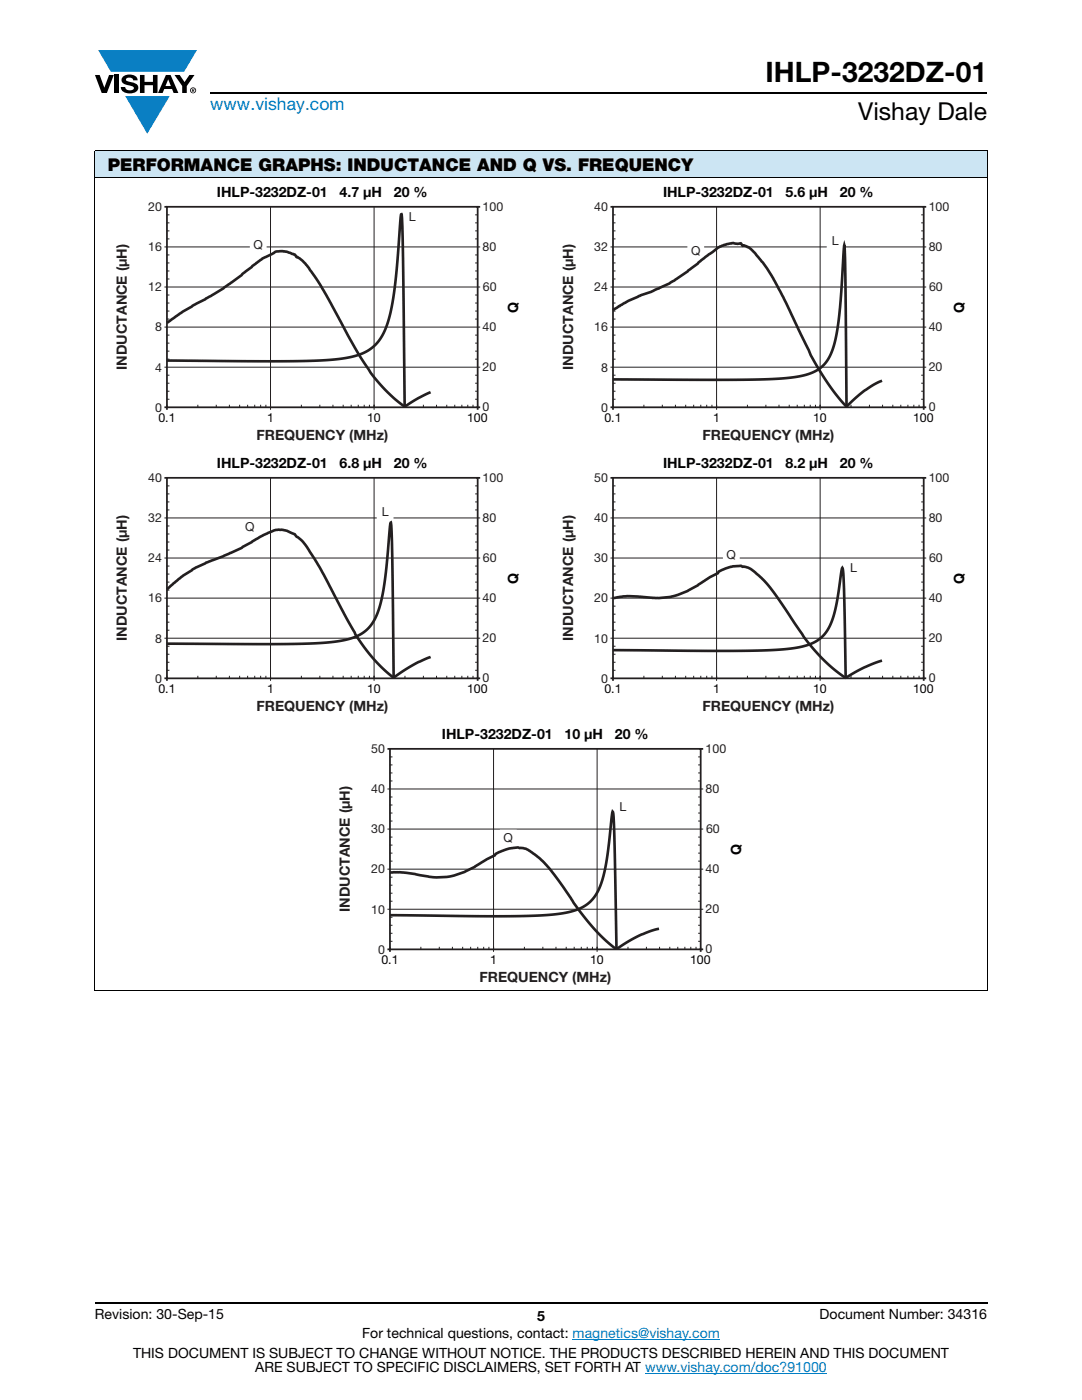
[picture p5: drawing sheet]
<svg xmlns="http://www.w3.org/2000/svg" width="216mm" height="279mm" viewBox="0 0 216 279" stroke-linecap="round" stroke-linejoin="round" font-family="sans-serif">
<g fill="#0a7fc3">
<path d="M19.6 10h19.7l-2.6 4.3h-1.1h-13.5z"/>
<path d="M25 19.2h8.9l-4.5 7.5z"/>
</g>
<g fill="#000">
<path d="M18.9 15h1l.9 2.5 1-2.5h.9l-1.4 3.6h-1zM22.9 15h.9v3.6h-.9zM24.6 15.3a2.1 2.1 0 0 1 2.8 .3l.1 .4h-.9a.79 .79 0 0 0-.7-.5 .79 .79 0 0 0-.8 .4l.3 .3 1 .2a1.08 1.08 0 0 1 1.2 1 1.08 1.08 0 0 1-1.1 1.2 1.73 1.73 0 0 1-2.4-1.2h.9a.96 .96 0 0 0 .8 .6 .96 .96 0 0 0 .9-.4 1.31 1.31 0 0 0-1.2-.6 1.03 1.03 0 0 1-1.1-.6 1.03 1.03 0 0 1 .2-1.1zM27.9 15h.9v1.3h1.7v-1.3h.9v3.6h-.9v-1.6h-1.7v1.6h-.9zM34.8 15h1.1l.9 1.4 1-1.4h1l-1.5 2.2v1.4h-.9v-1.4z"/>
<path d="M33.6 15.9l.5 1.3h-1.1zM33.1 15l-1.6 3.6h1l.3-.8h1.5l.3 .8h1l-1.6-3.6z"/>
<path d="M38.4 17.8h.2v.2h-.2zM38.3 17.7v.7h.1v-.3l.4 .3-.2-.3 .2-.2-.1-.2z"/>
<path d="M38.1 18a.46 .46 0 0 1 .9 0 .46 .46 0 0 1-.9 0zM37.9 18a.6 .6 0 0 0 1.2 0 .6 .6 0 0 0-1.2 0z"/>
</g>
<path d="M42 18.6h155M18.9 260h178.1" fill="none" stroke="#000" stroke-width=".36"/>
<path d="M114.3 267.3h29.3M128.7 274h36.3" fill="none" stroke="#007ec4" stroke-width=".2"/>
<path d="M18.9 30h178.1v5.5h-178.1z" fill="#cce5f3"/>
<path d="M18.9 30h178.1M18.9 35.5h178.1M18.9 30.1v167.6M197 30.1v167.6M18.9 197.8h178.1" fill="none" stroke="#000" stroke-width=".2"/>
<path d="M23 36.9h81v51.5h-81z" fill="#fff"/>
<g fill="none" stroke="#231f20" stroke-width=".2">
<path d="M32.8 49.3h62.5M32.8 57.3h62.5M33.3 58.9h.5M33.3 50.9h.5M33.3 52.5h.5M33.3 54.1h.5M33.3 55.7h.5M33.3 42.9h.5M33.3 44.5h.5M33.3 46.1h.5M33.3 47.7h.5M32.8 65.3h62.5"/>
<path d="M32.8 73.3h62.5M33.3 60.5h.5M33.3 62.1h.5M33.3 63.7h.5M33.3 66.9h.5M33.3 68.5h.5M33.3 70.1h.5M33.3 71.7h.5M33.3 74.9h.5M33.3 76.5h.5M33.3 78.1h.5M33.3 79.7h.5"/>
</g>
<path d="M32.8 41.3h.5M33.3 41.3h62v40h-62zM32.8 81.3h.5" fill="none" stroke="#231f20" stroke-width=".35"/>
<path d="M50 47.5h3v3h-3z" fill="#fff"/>
<path d="M50 47.5h3v3h-3z" fill="none" stroke="#fff" stroke-width=".35"/>
<path d="M80.8 41.8h3v3h-3z" fill="#fff"/>
<path d="M80.8 41.8h3v3h-3z" fill="none" stroke="#fff" stroke-width=".35"/>
<path d="M95.3 41.3h.5M33.3 81.3v.5M95.8 81.3h-.5v.5" fill="none" stroke="#231f20" stroke-width=".35"/>
<g fill="none" stroke="#231f20" stroke-width=".2">
<path d="M54 41.3v40.5M74.6 41.3v40.5M94.8 58.9h.5M94.8 50.9h.5M94.8 52.5h.5M94.8 54.1h.5M94.8 55.7h.5M94.8 42.9h.5M94.8 44.5h.5M94.8 46.1h.5M94.8 47.7h.5M95.3 49.3h.5"/>
<path d="M95.3 57.3h.5M94.8 60.5h.5M94.8 62.1h.5M94.8 63.7h.5M94.8 66.9h.5M94.8 68.5h.5M94.8 70.1h.5M94.8 71.7h.5M94.8 74.9h.5M94.8 76.5h.5M94.8 78.1h.5M94.8 79.7h.5"/>
<path d="M95.3 73.3h.5M95.3 65.3h.5M33.3 80.8v.5M39.5 80.8v.5M43.2 80.8v.5M45.8 80.8v.5M47.8 80.8v.5M49.4 80.8v.5M50.8 80.8v.5M52 80.8v.5M53.1 80.8v.5M60.1 80.8v.5"/>
<path d="M63.8 80.8v.5M66.4 80.8v.5M68.5 80.8v.5M70.1 80.8v.5M71.5 80.8v.5M72.7 80.8v.5M73.7 80.8v.5M80.8 80.8v.5M84.5 80.8v.5M87.1 80.8v.5M89.1 80.8v.5M90.7 80.8v.5"/>
<path d="M92.2 80.8v.5M93.3 80.8v.5M94.4 80.8v.5M95.3 80.8v.5"/>
</g>
<path d="M33.3 72l20.9 .1 9.8-.2 3.3-.2 2.6-.4 1.9-.6 1.7-.8 1.6-1.2 1.1-1.6 .9-1.8 .8-2.7 1-6.4 1.2-13.4 .2 1.7 .1 6.1 .3 30.6M33.3 64.4l3.2-2.2 8-4.6 3.6-2.6 4.3-3.4 2.7-1.4 1.3-.1 1.5 .4 .9 .3 .3 .5 .8 .3 1.7 1.9 2.6 3.8 6.6 12 3.2 5.1 2.9 3.5 3 2.6a.97 .97 0 0 0 1.3 .4l2.2-1.4 2.5-1.2" fill="none" stroke="#231f20" stroke-width=".53"/>
<path d="M112 36.9h81v51.5h-81z" fill="#fff"/>
<g fill="none" stroke="#231f20" stroke-width=".2">
<path d="M121.8 49.3h62.5M121.8 57.3h62.5M122.3 58.9h.5M122.3 50.9h.5M122.3 52.5h.5M122.3 54.1h.5M122.3 55.7h.5M122.3 42.9h.5M122.3 44.5h.5M122.3 46.1h.5M122.3 47.7h.5M121.8 65.3h62.5"/>
<path d="M121.8 73.3h62.5M122.3 60.5h.5M122.3 62.1h.5M122.3 63.7h.5M122.3 66.9h.5M122.3 68.5h.5M122.3 70.1h.5M122.3 71.7h.5M122.3 74.9h.5M122.3 76.5h.5M122.3 78.1h.5M122.3 79.7h.5"/>
</g>
<path d="M121.8 41.3h.5M122.3 41.3h62v40h-62zM121.8 81.3h.5" fill="none" stroke="#231f20" stroke-width=".35"/>
<path d="M137.3 48.6h3v3h-3z" fill="#fff"/>
<path d="M137.3 48.6h3v3h-3z" fill="none" stroke="#fff" stroke-width=".35"/>
<path d="M165.1 46.7h3v3h-3z" fill="#fff"/>
<path d="M165.1 46.7h3v3h-3z" fill="none" stroke="#fff" stroke-width=".35"/>
<path d="M184.3 41.3h.5M122.3 81.3v.5M184.8 81.3h-.5v.5" fill="none" stroke="#231f20" stroke-width=".35"/>
<g fill="none" stroke="#231f20" stroke-width=".2">
<path d="M143 41.3v40.5M163.7 41.3l-.1 40.5M183.8 58.9h.5M183.8 50.9h.5M183.8 52.5h.5M183.8 54.1h.5M183.8 55.7h.5M183.8 42.9h.5M183.8 44.5h.5M183.8 46.1h.5M183.8 47.7h.5M184.3 49.3h.5"/>
<path d="M184.3 57.3h.5M183.8 60.5h.5M183.8 62.1h.5M183.8 63.7h.5M183.8 66.9h.5M183.8 68.5h.5M183.8 70.1h.5M183.8 71.7h.5M183.8 74.9h.5M183.8 76.5h.5M183.8 78.1h.5M183.8 79.7h.5"/>
<path d="M184.3 73.3h.5M184.3 65.3h.5M122.3 80.8v.5M128.5 80.8v.5M132.2 80.8v.5M134.8 80.8v.5M136.8 80.8v.5M138.4 80.8v.5M139.8 80.8v.5M141 80.8v.5M142.1 80.8v.5M149.1 80.8v.5"/>
<path d="M152.8 80.8v.5M155.4 80.8v.5M157.5 80.8v.5M159.1 80.8v.5M160.5 80.8v.5M161.7 80.8v.5M162.7 80.8v.5M169.8 80.8v.5M173.5 80.8v.5M176.1 80.8v.5M178.1 80.8v.5M179.7 80.8v.5"/>
<path d="M181.2 80.8v.5M182.3 80.8v.5M183.4 80.8v.5M184.3 80.8v.5"/>
</g>
<path d="M122.3 75.7l22.4 .1 9-.1 3.2-.2 2.6-.4 1.9-.5 1.6-.7 1.3-1 1-1.2 .8-1.8 .6-2.3 .9-6.2 .9-12.4 .2 5.8 .2 26.4M122.3 61.9l3.1-1.9 2.4-1.1 2.2-.7 3.6-1.6 3.5-2.4 3.7-2.9 2.9-2.1 2.4-.7 1 .2a.82 .82 0 0 1 1.1 .3h.2l.5 .1 1 .7 2.3 2.6 .9 1.3 3.2 5.6 5.5 11.6 .8 1.5 3.1 4.9 2.9 3.6a.45 .45 0 0 0 .5 .1 .45 .45 0 0 0 .3-.4l3.1-2.7 1.8-1.1 1.7-.8" fill="none" stroke="#231f20" stroke-width=".53"/>
<path d="M23 91h81v51.5h-81z" fill="#fff"/>
<g fill="none" stroke="#231f20" stroke-width=".2">
<path d="M33.3 97h.5M33.3 98.6h.5M32.8 103.4h62.5M32.8 111.4h62.5M33.3 113h.5M33.3 114.6h.5M33.3 116.2h.5M33.3 117.8h.5M33.3 105h.5M33.3 106.6h.5M33.3 108.2h.5M33.3 109.8h.5"/>
<path d="M33.3 100.2h.5M33.3 101.8h.5M95.3 119.4h-62.5M32.8 127.4h62.5M33.3 121h.5M33.3 122.6h.5M33.3 124.2h.5M33.3 125.8h.5M33.3 129h.5M33.3 130.6h.5M33.3 132.2h.5M33.3 133.8h.5"/>
</g>
<path d="M32.8 95.4h.5M33.3 95.4h62v40h-62zM32.8 135.4h.5" fill="none" stroke="#231f20" stroke-width=".35"/>
<path d="M48.3 103.8h3v3h-3z" fill="#fff"/>
<path d="M48.3 103.8h3v3h-3z" fill="none" stroke="#fff" stroke-width=".35"/>
<path d="M75.3 100.8h3v3h-3z" fill="#fff"/>
<path d="M75.3 100.8h3v3h-3z" fill="none" stroke="#fff" stroke-width=".35"/>
<path d="M95.3 95.4h.5M33.3 135.4v.5M95.8 135.4h-.5v.5" fill="none" stroke="#231f20" stroke-width=".35"/>
<g fill="none" stroke="#231f20" stroke-width=".2">
<path d="M54 95.4v40.5M74.6 95.4v40.5M94.8 97h.5M94.8 98.6h.5M94.8 113h.5M94.8 114.6h.5M94.8 116.2h.5M94.8 117.8h.5M94.8 105h.5M94.8 106.6h.5M94.8 108.2h.5M94.8 109.8h.5"/>
<path d="M94.8 100.2h.5M94.8 101.8h.5M95.3 103.4h.5M95.3 111.4h.5M95.3 119.4h.5M33.3 134.9v.5M39.5 134.9v.5M43.2 134.9v.5M45.8 134.9v.5M47.8 134.9v.5M49.4 134.9v.5M50.8 134.9v.5"/>
<path d="M52 134.9v.5M53.1 134.9v.5M60.1 134.9v.5M63.8 134.9v.5M66.4 134.9v.5M68.5 134.9v.5M70.1 134.9v.5M71.5 134.9v.5M72.7 134.9v.5M73.7 134.9v.5M80.8 134.9v.5M84.5 134.9v.5"/>
<path d="M87.1 134.9v.5M89.1 134.9v.5M90.7 134.9v.5M92.2 134.9v.5M93.3 134.9v.5M94.4 134.9v.5M94.8 121h.5M94.8 122.6h.5M94.8 124.2h.5M94.8 125.8h.5M94.8 129h.5M94.8 130.6h.5"/>
<path d="M94.8 132.2h.5M94.8 133.8h.5M95.3 134.9v.5M95.3 127.4h.5"/>
</g>
<path d="M33.3 117.6l3.2-2.7 2.6-1.6 9-3.9 3.9-2.3 2.7-1.2 1.4-.2 1.2 .3 1.5 .6 .4 .5 1.1 .8 .9 1.2 2.6 4.1 7.2 13.5 1.6 2.4 1.7 2.1 1.8 1.9 1.8 1.6a.66 .66 0 0 0 1.1 .2l3.8-2.4 3.1-1.4M33.3 128.5l20.8 .1 8.7-.2 5.5-.6 1.9-.5 1.6-.6 1.4-1 1.1-1.2 .8-1.6 .8-2.2 .9-5.2 1.2-11.2 .3 6.4 .2 24.6" fill="none" stroke="#231f20" stroke-width=".53"/>
<path d="M112 91h81v51.5h-81z" fill="#fff"/>
<g fill="none" stroke="#231f20" stroke-width=".2">
<path d="M122.3 97h.5M122.3 98.6h.5M121.8 103.4h62.5M121.8 111.4h62.5M122.3 113h.5M122.3 114.6h.5M122.3 116.2h.5M122.3 117.8h.5M122.3 105h.5M122.3 106.6h.5M122.3 108.2h.5M122.3 109.8h.5"/>
<path d="M122.3 100.2h.5M122.3 101.8h.5M184.3 119.4h-62.5M121.8 127.4h62.5M122.3 121h.5M122.3 122.6h.5M122.3 124.2h.5M122.3 125.8h.5M122.3 129h.5M122.3 130.6h.5M122.3 132.2h.5M122.3 133.8h.5"/>
</g>
<path d="M121.8 95.4h.5M122.3 95.4h62v40h-62zM121.8 135.4h.5" fill="none" stroke="#231f20" stroke-width=".35"/>
<path d="M144.4 109.3h3v3h-3z" fill="#fff"/>
<path d="M144.4 109.3h3v3h-3z" fill="none" stroke="#fff" stroke-width=".35"/>
<path d="M168.8 111.8h3v3h-3z" fill="#fff"/>
<path d="M168.8 111.8h3v3h-3z" fill="none" stroke="#fff" stroke-width=".35"/>
<path d="M184.3 95.4h.5M122.3 135.4v.5M184.8 135.4h-.5v.5" fill="none" stroke="#231f20" stroke-width=".35"/>
<g fill="none" stroke="#231f20" stroke-width=".2">
<path d="M143 95.4v40.5M163.7 95.4l-.1 40.5M183.8 97h.5M183.8 98.6h.5M183.8 113h.5M183.8 114.6h.5M183.8 116.2h.5M183.8 117.8h.5M183.8 105h.5M183.8 106.6h.5M183.8 108.2h.5M183.8 109.8h.5"/>
<path d="M183.8 100.2h.5M183.8 101.8h.5M184.3 103.4h.5M184.3 111.4h.5M184.3 119.4h.5M122.3 134.9v.5M128.5 134.9v.5M132.2 134.9v.5M134.8 134.9v.5M136.8 134.9v.5M138.4 134.9v.5M139.8 134.9v.5"/>
<path d="M141 134.9v.5M142.1 134.9v.5M149.1 134.9v.5M152.8 134.9v.5M155.4 134.9v.5M157.5 134.9v.5M159.1 134.9v.5M160.5 134.9v.5M161.7 134.9v.5M162.7 134.9v.5M169.8 134.9v.5M173.5 134.9v.5"/>
<path d="M176.1 134.9v.5M178.1 134.9v.5M179.7 134.9v.5M181.2 134.9v.5M182.3 134.9v.5M183.4 134.9v.5M183.8 121h.5M183.8 122.6h.5M183.8 124.2h.5M183.8 125.8h.5M183.8 129h.5M183.8 130.6h.5"/>
<path d="M183.8 132.2h.5M183.8 133.8h.5M184.3 127.4h.5M184.3 134.9v.5"/>
</g>
<path d="M122.3 119.4l2.9-.4 5.6 .3 3.2-.2 3.2-1.2 2-1.1 2.4-1.6 1.6-.8 .3-.4 1.4-.6 1.4-.4 1.5-.1 1.4 .4 .8 .4 1.4 1.2 2.1 2.1 2 2.7 4.9 7.5 2.1 2.5 2.8 2.9 2.8 2.2a.76 .76 0 0 0 1.3 .1l3-1.7 3.6-1.4M122.3 129.7l19.6 .2 10.1-.1 5.7-.4 2.1-.3 1.6-.5 1.4-.6 1.3-.9 1-1.3 .7-1.4 1.1-3.7 1.2-7.4 .2 1.1 .1 3.6 .3 17.3" fill="none" stroke="#231f20" stroke-width=".53"/>
<path d="M67.5 145.1h81v51.5h-81z" fill="#fff"/>
<g fill="none" stroke="#231f20" stroke-width=".2">
<path d="M77.3 157.5h62.5M77.8 159.1h.5M77.8 151.1h.5M77.8 152.7h.5M77.8 154.3h.5M77.8 155.9h.5M77.3 165.5h62.5M77.3 173.5h62.5M77.8 167.1h.5M77.8 168.7h.5M77.8 170.3h.5M77.8 171.9h.5"/>
<path d="M77.8 175.1h.5M77.8 176.7h.5M77.8 178.3h.5M77.8 179.9h.5M77.8 160.7h.5M77.8 162.3h.5M77.8 163.9h.5M77.3 181.5h62.5M77.8 183.1h.5M77.8 184.7h.5M77.8 186.3h.5M77.8 187.9h.5"/>
</g>
<path d="M77.3 149.5h.5M77.8 149.5h62v40h-62zM77.3 189.5h.5" fill="none" stroke="#231f20" stroke-width=".35"/>
<path d="M99.9 165.8h3v3h-3z" fill="#fff"/>
<path d="M99.9 165.8h3v3h-3z" fill="none" stroke="#fff" stroke-width=".35"/>
<path d="M122.8 159.6h3v3h-3z" fill="#fff"/>
<path d="M122.8 159.6h3v3h-3z" fill="none" stroke="#fff" stroke-width=".35"/>
<path d="M139.8 149.5h.5M77.8 189.5v.5M140.3 189.5h-.5v.5" fill="none" stroke="#231f20" stroke-width=".35"/>
<g fill="none" stroke="#231f20" stroke-width=".2">
<path d="M98.5 149.5v40.5M119.1 149.5v40.5M139.3 159.1h.5M139.3 151.1h.5M139.3 152.7h.5M139.3 154.3h.5M139.3 155.9h.5M139.8 157.5h.5M139.3 167.1h.5M139.3 168.7h.5M139.3 170.3h.5M139.3 171.9h.5"/>
<path d="M139.3 175.1h.5M139.3 176.7h.5M139.3 178.3h.5M139.3 179.9h.5M139.3 160.7h.5M139.3 162.3h.5M139.3 163.9h.5M139.8 165.5h.5M139.8 173.5h.5M77.8 189v.5M84 189v.5M87.7 189v.5"/>
<path d="M90.3 189v.5M92.3 189v.5M93.9 189v.5M95.3 189v.5M96.5 189v.5M97.6 189v.5M104.6 189v.5M108.3 189v.5M110.9 189v.5M113 189v.5M114.6 189v.5M116 189v.5"/>
<path d="M117.2 189v.5M118.2 189v.5M125.3 189v.5M129 189v.5M131.6 189v.5M133.6 189v.5M135.2 189v.5M136.7 189v.5M137.8 189v.5M138.9 189v.5M139.3 183.1h.5M139.3 184.7h.5"/>
<path d="M139.3 186.3h.5M139.3 187.9h.5M139.8 181.5h.5M139.8 189v.5"/>
</g>
<path d="M77.8 174.1l3.2 .1 5.8 .9 3-.2 2.9-.9 6-3.3 .3-.3 1.6-.7 1.1-.4 1.6-.2 1.6 .3 2.6 1.7 1.9 1.9 2 2.6 3.1 4.7 2.6 3.4 2.4 2.7 2.6 2.4a1.05 1.05 0 0 0 1.8 0l4-2.3 3.6-1.1M77.8 182.6l19.3 .3 9.6-.2 5.5-.4 2-.4 1.6-.6 1.5-.9 1.1-1.1 .9-1.4 .7-1.8 .7-2.4 .4-2.4 1.1-9.3 .2 .9 .2 4.5 .4 22.1" fill="none" stroke="#231f20" stroke-width=".53"/>
<text font-size="5.6" x="152.8" y="16.4">IHLP-3232DZ-01</text>
<text font-size="4.9" x="171.3" y="24">Vishay Dale</text>
<text font-size="3.5" fill="#007ec4" x="42" y="21.9">www.vishay.com</text>
<text font-size="3.5" x="21.5" y="34.1">PERFORMANCE GRAPHS: INDUCTANCE AND Q VS. FREQUENCY</text>
<g font-size="2.8" fill="#020303">
<text x="43.3" y="39.2">IHLP-3232DZ-01</text>
<text x="67.8" y="39.2">4.7 μH</text>
<text x="78.6" y="39.2">20 %</text>
<text x="132.3" y="39.2">IHLP-3232DZ-01</text>
<text x="156.8" y="39.2">5.6 μH</text>
<text x="167.6" y="39.2">20 %</text>
<text x="43.3" y="93.3">IHLP-3232DZ-01</text>
<text x="67.8" y="93.3">6.8 μH</text>
<text x="78.6" y="93.3">20 %</text>
<text x="132.3" y="93.3">IHLP-3232DZ-01</text>
<text x="156.8" y="93.3">8.2 μH</text>
<text x="167.6" y="93.3">20 %</text>
<text x="88.2" y="147.4">IHLP-3232DZ-01</text>
<text x="112.7" y="147.4">10 μH</text>
<text x="122.7" y="147.4">20 %</text>
</g>
<g font-size="2.8">
<text x="103.4" y="62.4" transform="rotate(-90 103.4 62.4)">Q</text>
<text x="192.4" y="62.4" transform="rotate(-90 192.4 62.4)">Q</text>
<text x="103.4" y="116.5" transform="rotate(-90 103.4 116.5)">Q</text>
<text x="192.4" y="116.5" transform="rotate(-90 192.4 116.5)">Q</text>
<text x="147.9" y="170.6" transform="rotate(-90 147.9 170.6)">Q</text>
<text x="18.9" y="263.3">Revision: 30-Sep-15</text>
<text x="107.2" y="263.6">5</text>
<text x="163.6" y="263.3">Document Number: 34316</text>
<text x="72.3" y="267.1">For technical questions, contact: magnetics@vishay.com</text>
<text x="26.5" y="271">THIS DOCUMENT IS SUBJECT TO CHANGE WITHOUT NOTICE. THE PRODUCTS DESCRIBED HEREIN AND THIS DOCUMENT</text>
<text x="50.9" y="273.8">ARE SUBJECT TO SPECIFIC DISCLAIMERS, SET FORTH AT www.vishay.com/doc?91000</text>
</g>
<g font-size="2.8" fill="#231f20">
<text x="25.3" y="73.8" transform="rotate(-90 25.3 73.8)">INDUCTANCE (μH)</text>
<text x="114.3" y="73.8" transform="rotate(-90 114.3 73.8)">INDUCTANCE (μH)</text>
<text x="51.2" y="87.8">FREQUENCY (MHz)</text>
<text x="140.2" y="87.8">FREQUENCY (MHz)</text>
<text x="25.3" y="127.9" transform="rotate(-90 25.3 127.9)">INDUCTANCE (μH)</text>
<text x="114.3" y="127.9" transform="rotate(-90 114.3 127.9)">INDUCTANCE (μH)</text>
<text x="51.2" y="141.9">FREQUENCY (MHz)</text>
<text x="140.2" y="141.9">FREQUENCY (MHz)</text>
<text x="69.8" y="182" transform="rotate(-90 69.8 182)">INDUCTANCE (μH)</text>
<text x="95.7" y="195.9">FREQUENCY (MHz)</text>
</g>
<g font-size="2.5" fill="#231f20">
<text x="29.6" y="42.1">20</text>
<text x="81.6" y="44.1">L</text>
<text x="96.3" y="42.1">100</text>
<text x="118.6" y="42.1">40</text>
<text x="185.3" y="42.1">100</text>
<text x="29.6" y="50.1">16</text>
<text x="50.6" y="49.7">Q</text>
<text x="96.3" y="50.1">80</text>
<text x="118.6" y="50.1">32</text>
<text x="137.9" y="50.9">Q</text>
<text x="166" y="49">L</text>
<text x="185.3" y="50.1">80</text>
<text x="29.6" y="58.1">12</text>
<text x="96.4" y="58.1">60</text>
<text x="118.6" y="58.1">24</text>
<text x="185.4" y="58.1">60</text>
<text x="30.9" y="66.1">8</text>
<text x="96.3" y="66.1">40</text>
<text x="118.6" y="66.1">16</text>
<text x="185.3" y="66.1">40</text>
<text x="30.9" y="74.1">4</text>
<text x="96.3" y="74.1">20</text>
<text x="119.9" y="74.1">8</text>
<text x="185.3" y="74.1">20</text>
<text x="30.9" y="82.2">0</text>
<text x="96.3" y="82.1">0</text>
<text x="119.9" y="82.2">0</text>
<text x="185.3" y="82.1">0</text>
<text x="29.6" y="96.2">40</text>
<text x="96.3" y="96.2">100</text>
<text x="118.6" y="96.2">50</text>
<text x="185.3" y="96.2">100</text>
<text x="29.6" y="104.2">32</text>
<text x="48.9" y="106.1">Q</text>
<text x="76.2" y="103.1">L</text>
<text x="96.3" y="104.2">80</text>
<text x="118.6" y="104.2">40</text>
<text x="185.3" y="104.2">80</text>
<text x="29.6" y="112.2">24</text>
<text x="96.4" y="112.2">60</text>
<text x="118.6" y="112.2">30</text>
<text x="145" y="111.5">Q</text>
<text x="185.4" y="112.2">60</text>
<text x="169.6" y="114.1">L</text>
<text x="29.6" y="120.2">16</text>
<text x="96.3" y="120.2">40</text>
<text x="118.6" y="120.2">20</text>
<text x="185.3" y="120.2">40</text>
<text x="30.9" y="128.2">8</text>
<text x="96.3" y="128.2">20</text>
<text x="118.6" y="128.2">10</text>
<text x="185.3" y="128.2">20</text>
<text x="30.9" y="136.3">0</text>
<text x="96.3" y="136.2">0</text>
<text x="119.9" y="136.3">0</text>
<text x="185.3" y="136.2">0</text>
<text x="74.1" y="150.3">50</text>
<text x="140.8" y="150.3">100</text>
<text x="74.1" y="158.3">40</text>
<text x="123.6" y="161.9">L</text>
<text x="140.8" y="158.3">80</text>
<text x="74.1" y="166.3">30</text>
<text x="140.9" y="166.3">60</text>
<text x="100.5" y="168">Q</text>
<text x="74.1" y="174.3">20</text>
<text x="140.8" y="174.3">40</text>
<text x="74.1" y="182.3">10</text>
<text x="140.8" y="182.2">20</text>
<text x="75.4" y="190.3">0</text>
<text x="140.8" y="190.2">0</text>
</g>
<g font-size="2.5" fill="#020303">
<text x="31.6" y="84.1">0.1</text>
<text x="53.3" y="84.1">1</text>
<text x="73.2" y="84.1">10</text>
<text x="93.2" y="84.1">100</text>
<text x="120.6" y="84.1">0.1</text>
<text x="142.3" y="84.1">1</text>
<text x="162.2" y="84.1">10</text>
<text x="182.2" y="84.1">100</text>
<text x="31.6" y="138.2">0.1</text>
<text x="53.3" y="138.2">1</text>
<text x="73.2" y="138.2">10</text>
<text x="93.2" y="138.2">100</text>
<text x="120.6" y="138.2">0.1</text>
<text x="142.3" y="138.2">1</text>
<text x="162.2" y="138.2">10</text>
<text x="182.2" y="138.2">100</text>
<text x="76.1" y="192.3">0.1</text>
<text x="97.8" y="192.3">1</text>
<text x="117.7" y="192.3">10</text>
<text x="137.7" y="192.3">100</text>
</g>
</svg>
